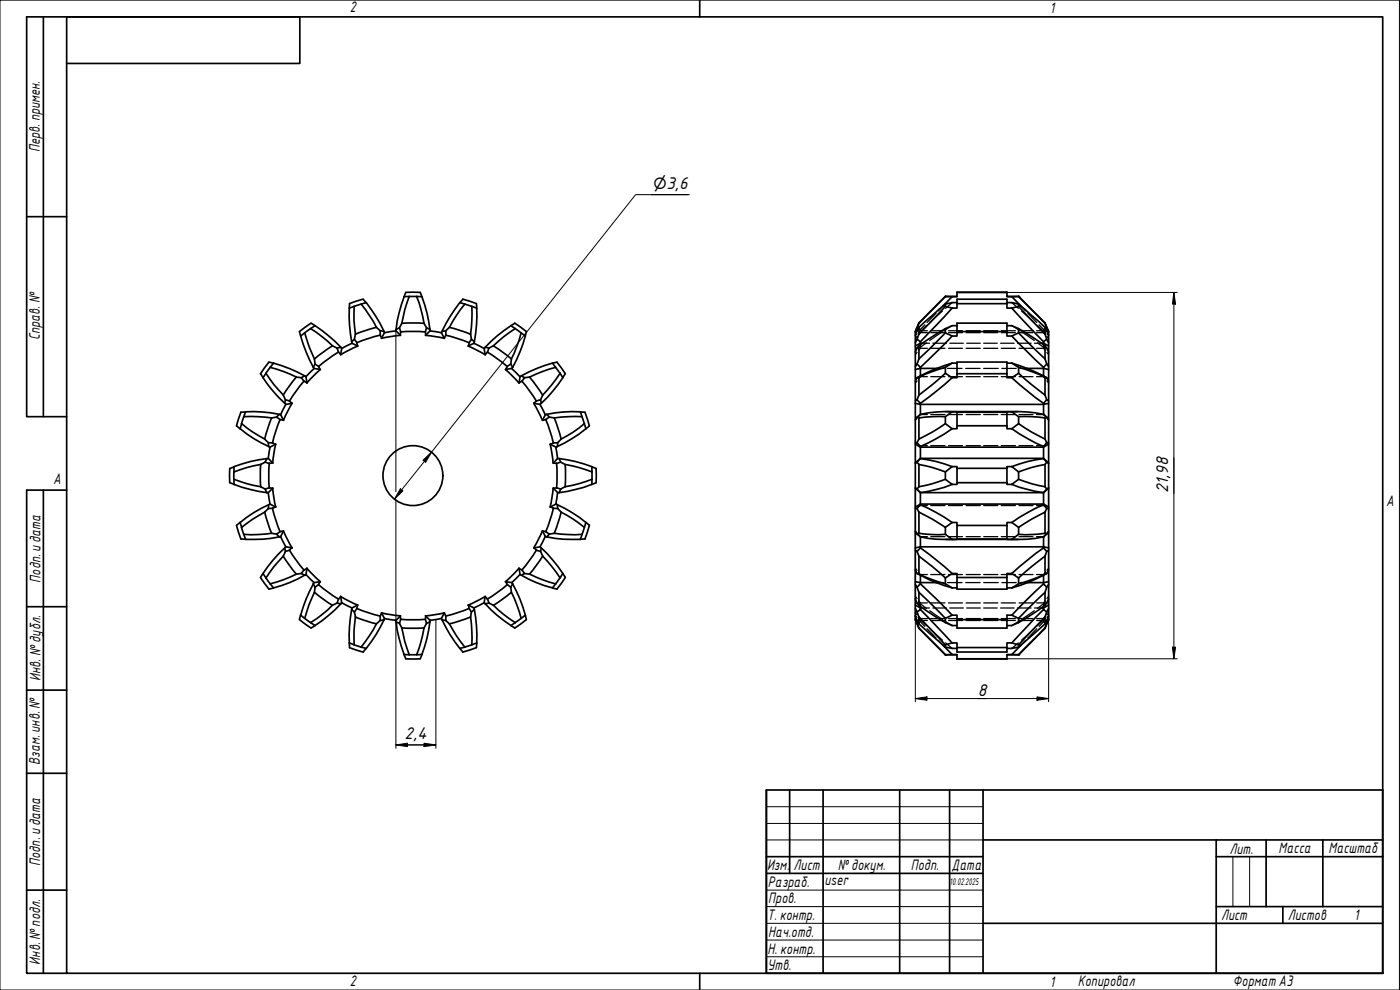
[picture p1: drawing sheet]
<svg xmlns="http://www.w3.org/2000/svg" width="420mm" height="297mm" viewBox="0 0 420 297" stroke-linecap="round" stroke-linejoin="round" font-family="sans-serif">
<g fill="none" stroke="#000" stroke-width=".51">
<path d="M91.4 99.9l1.3 4 1.7 3.8M91.4 99.9l-1.2 .9a45.5 45.5 0 0 0 3.8 9.4l.6-1M93.2 98.6l-1.8 1.3M93.4 97l-3.5 2.5 .3 1.3M93.4 97l1.2 .7M94.6 97.7a47.6 47.6 0 0 1 7.7 6.5M94.6 97.7l-1.4 .9 3.4 2.4 3.2 2.7M104.8 92.4l1.5-.5a34.1 34.1 0 0 0 .4 8.4l-.3 1.5-.9 .7a44 44 0 0 1-.7-10.1zM108.4 91.2l-2.1 .7M109 89.7l-3.5 1.2a1.1 1.1 0 0 0-.7 1.2v.4M109 89.8l.9 1M113 98.2l-1-1.8-3.6-5.2 1.5-.4a45.7 45.7 0 0 1 5.4 8.6"/>
<path d="M113 98.2l1.1 1M113 98.2l-6.4 2.1M114.1 99.2v1.4l-3.9 1.1-3.1 1.1M114.1 99.2l1.2 .2M115.2 99.4l.2 .4M118.8 99.2l1.4 1.4M118.9 98.8l-.1 .4-3.4 .6M119.9 98.3l.4 1.3M120.6 97h6.7M122.8 88.9l-1.5 .1a40.8 40.8 0 0 0-2.4 9.9l1-.6 .7-1.3M122.8 88.9l-1.3 4-.9 4.1M122.8 89h2.2"/>
<path d="M125 88.9l1.4 4 .9 4.1M125 88.9l1.6 .1M126.1 87.7h-4.3l-.5 1.3M126.1 87.7l.5 1.3M126.6 89a40.8 40.8 0 0 1 2.4 9.9l-1-.6M127.3 97l.7 1.3M127.6 99.6l-4.1-.2-3.3 .2-.1 1-5.6 .9 .9-1.7M127.7 99.6l.1 1M128 98.3l-.4 1.3M129.1 98.8v.4l-1.4 1.4 5.6 .9M129.1 99.3l3.3 .5 .9 1.7M132.7 99.4l-.2 .4"/>
<path d="M133.8 99.2v1.4l3.1 .8 3.8 1.4 .8-1M134.9 98.2l6.3 2.1M134.9 98.2l-1.1 1-1.1 .2M138.9 89.7l4.1 1.4 .1 1.4M138.9 89.8l-.9 1M139.5 91.3l2.1 .6M139.5 91.2l-1.5-.4a45.7 45.7 0 0 0-5.3 8.6M139.5 91.2l-2.5 3.5-2.1 3.5M141.6 91.9l1.5 .5a44 44 0 0 1-.7 10.1l-.9-.7-.3-1.5 .4-4.2zM153.4 97.7a41.4 41.4 0 0 0-7.8 6.5M153.4 97.7l1.2 .9M154.5 97l3.5 2.5"/>
<path d="M154.5 97l-1.1 .7M154.6 98.6l1.8 1.3M154.6 98.6l-3.4 2.4-3.1 2.7M156.4 99.9l-1.3 4-1.6 3.8M156.4 99.9l1.3 .9M158 99.5l-.4 1.3M275.2 98.3l-.5 1.3M275.8 96.9a8.2 8.2 0 0 0-1.1 6v79.6a8.2 8.2 0 0 0 1.1 6M275.8 97l-.6 1.3 .4 .2M275.8 96.9v.1M275.8 98.2v2.1M275.8 98.2l-1.1 2.4"/>
<path d="M283.7 99.9l-7.9 7.8M283.7 98.6l-7.9 5.1M283.7 91.2l-7.9 7M283.7 91.9l-7.9 8.4M283.7 88.9l-7.9 8.1M283.7 99.9l2.1 .9M283.7 91.9l2.1 .5M283.7 88.9l2.1 .1M283.7 88.9h3.5M283.7 91.2v.7M283.7 98.6v1.3M283.7 88.9l-7.9 8"/>
<path d="M285.8 92.4l-9.6 10.1M285.8 89l-2.8 2.9M287.2 91.1v1.3h-1.4M287.2 87.7v1.3h-1.4M287.2 99.5v1.3h-1.4M287.2 97.7h-1.4l-2.1 .9M287.2 90.8h-1.4l-2.1 .4M287.2 91.1v-1.3h15v1.3M287.2 99.5v-2.5h15v2.5M287.2 91.1h15M287.2 87.7h15M287.2 99.5h15"/>
<path d="M287.2 87.7h.1M302.2 91.1v1.3h1.5M302.2 87.7v1.3h1.5M302.2 99.5v1.3h1.5M302.2 90.8h1.5l2 .4M302.2 97.7h1.5l2 .9M302.2 87.7h.1M302.2 88.9h3.5M303.7 92.4l9.5 10.1M305.7 91.9l7.9 8.4M305.7 88.9l-2 .1 2.8 2.9M305.7 88.9l7.9 8.1"/>
<path d="M305.7 91.2l7.9 7M305.7 98.6l7.9 5.1M305.7 99.9l7.9 7.8M305.7 91.9l-2 .5M305.7 99.9l-2 .9M305.7 91.2v.7M305.7 98.6v1.3M305.7 88.9l7.9 8M313.6 96.9a8.2 8.2 0 0 1 1.1 6v79.6a8.2 8.2 0 0 1-1.1 6M313.6 97l.5 1.3-.3 .2M313.6 96.9v.1M313.6 98.2v2.1"/>
<path d="M313.6 98.2l1.1 2.4M314.1 98.3l.6 1.3M79.8 112a35.4 35.4 0 0 0 5.2 6.5M79.8 112l-.9 1.3a40.8 40.8 0 0 0 6.6 7.7M81.1 110.2l1-1.2a43.2 43.2 0 0 1 9.3 3.8M81.1 110.2l4.1 1.3 3.8 1.6 1.4 .2M81.1 110.2l-1.3 1.8M82.1 109l-1.4-.4-1.1 1.5-1.4 2 .7 1.2M85 118.5l.7 1.4M85.7 119.9l1.2 .4M85.7 119.9l-.2 1.1M88.9 113.1l-3.9 5.4"/>
<path d="M90.4 113.3l.8 1.1-2.5 3.2-1.8 2.7 .7 .7-2.5 5.1M91.3 114.4l.8 .5M91.4 112.8l-1 .5M91.5 112.8l.3 .2M91.8 113l.3 1.9M94 110.2l.2 .3 1.9 .4-4 4M94.2 110.6l-2.4 2.4M94.4 107.7l.2 1.5M94.6 109.2l1 .8M99.8 103.7l1.4 .7M99.8 103.8l-5.4 3.9M101.5 105.7l-3.3 2.2-2.6 2.1 .5 .8"/>
<path d="M102.3 104.2l.3 .3-.4 1.9M102.3 104.2l-1.1 .2M105.6 102.6v.4l-3 1.6M105.6 103l1.8 .8M106.4 101.8l.7 1.1M107.1 102.9l.2 1M107.3 103.8l-5.1 2.6-.6-.7-.4-1.3M114.1 100.6l.4 .9M133.8 100.6l-.4 .9M140.8 102.9l-.2 1M142.2 103l3.1 1.6M142.2 103l-1.7 .8 5.1 2.6"/>
<path d="M142.3 102.6v.4M145.3 104.5l.3 1.9 .7-.7M145.6 104.2l-.3 .3M146.3 105.7l2.7 1.8 3.2 2.5M146.7 104.4l-.4 1.2M148.1 103.8l5.4 3.9M148.1 103.7l-1.4 .7-1.1-.2M151.7 110.9l4.1 4 .3-1.9M152.3 110l-.6 .9M153.3 109.2l-1.1 .8M153.6 110.6l2.4 2.4M153.8 110.2l-.2 .3-1.9 .4"/>
<path d="M156.5 112.8l-.4 .2M156.5 112.8l.9 .5 1.5-.2M156.6 114.4l-.8 .5M157.4 113.3l-.8 1.1 2.1 2.5 2.3 3.4M157.7 100.8a45.5 45.5 0 0 1-3.8 9.4l-.6-1 .2-1.5M158.9 113.1l3.9 5.4M162.2 119.9l-1.2 .4M165.8 109l1.3-.3 2.6 3.4M166.8 110.2l-1-1.2a43.2 43.2 0 0 0-9.3 3.8M166.8 110.2l-4 1.3-3.9 1.6M166.8 110.2l1.2 1.8M168.1 112l.8 1.3a43.8 43.8 0 0 1-6.5 7.7l-.2-1.1 .7-1.4"/>
<path d="M168.1 112l-2.5 3.4-2.7 3.1M169.6 112.1l-.7 1.2M275.2 109.2l-.5 .8M275.2 101.8l-.5 1.1M275.2 119.9l-.5 .4M275.2 113.3l-.5 1.1M275.2 109.2l1 1M275.2 101.8l1 .7M275.2 119.9l1 1.1M275.8 103.7v4M275.8 113.1v5.4M275.8 103.7l-.6 .7-.5 1.2"/>
<path d="M275.8 107.7l-.6 1.5M275.8 100.3l-.6 1.5M275.8 118.5l-.6 1.4M275.8 113.1l-.6 .2M276.2 110.2v.3l-1.5 .4M276.2 102.5v.9M276.2 112.8l-1 .5M276.9 103h-.7l-1.5 .8M281.1 110.5h-4.9v2.3M283.7 112l-7.9 6.5M283.7 110.2l-3.9 1.3-4 1.6M283.7 112l2.1 1.3"/>
<path d="M283.7 110.2v1.8M285.8 100.8l-9.6 9.4M285.8 113.3l-4.8 4.1-4.8 3.6M285.8 109a55.9 55.9 0 0 0-9.6 3.8M285.8 109l-2.1 1.2M285.8 109h1.4M287.2 112.1v1.2h-1.4M287.2 112.1v-3.5h15v3.5M287.2 112.1h15M302.2 112.1v1.2h1.5M302.2 109h1.5M303.7 109a55.9 55.9 0 0 1 9.5 3.8"/>
<path d="M303.7 113.3l7.1 6 2.4 1.7M303.7 100.8l9.5 9.4M303.7 109l2 1.2M305.7 110.2l3.9 1.3 4 1.6M305.7 112l7.9 6.5M305.7 112l-2 1.3M305.7 110.2v1.8M308.3 110.5h4.9v2.3M312.5 103h.7v.4M313.2 102.5v.5l1.5 .8M313.2 110.2v.3l1.5 .4M313.2 112.8l.9 .5"/>
<path d="M313.6 100.3l.5 1.5-.9 .7M313.6 103.7v4M313.6 113.1v5.4M313.6 103.7l1.1 1.9M313.6 113.1l.5 .2M313.6 118.5l.5 1.4M313.6 107.7l.5 1.5M314.1 101.8l.6 1.1M314.1 113.3l.6 1.1M314.1 119.9l.6 .4M314.1 109.2l.6 .8M314.1 119.9l-.9 1.1"/>
<path d="M314.1 109.2l-.9 1M72.1 128.6a36.2 36.2 0 0 0 8.5 5.4M72.1 128.6l.4-1.5a36.6 36.6 0 0 0 6.9 4.6M72.3 123.7l-1.2 3.5a1.1 1.1 0 0 0 .7 1.2l.3 .3M73.2 125l-.7 2.1M73.7 123.6l-1.4 .1M78.2 139.4v6.6M79.4 131.7l1.1 1.1 .1 1.2M79.6 138.7l1.2 .3-.2 4.1 .2 3.3-1.2 .3M80.5 132.8l1.4 .1M80.5 137.6h-.4M80.7 134l.3 .2"/>
<path d="M81 134.2l1.7-.9-.9 5.6M81 134.2l-.5 3.4 1.4 1.3M81.5 125.4l-2.1 6.4M81.8 132.9l.9 .4M81.9 138.9l-1 .1M83 125.1l1.1 .8 1 .2M83.8 124.3l.4 .1M83.8 124.3a40.3 40.3 0 0 0-10.1-.7l-.5 1.4h4.2l4.1 .4 1.5-.3M83.8 124.3l-.8 .8M84 125.9l-1.4 3.8-.8 3.2M84.2 124.4l.9 1.7M85.4 121l.4 .3"/>
<path d="M85.8 121.3l-1.6 3.1M87.7 121l-1.9 .3M160.2 121l2.6 5.1M160.2 121l1.9 .3M161 120.3l-.8 .7M162.4 121l-.3 .3 1.5 3.1M163.8 125.9l1.1 3 1.2 4 1.3-.1M163.8 125.9l-1 .2M164.1 124.3a39.7 39.7 0 0 1 10.1-.7l.5 1.4h-4.2l-4.1 .4M164.1 124.3l.7 .8 1.6 .3M164.1 124.3l-.4 .1-.9 1.7M164.8 125.1l-1 .8"/>
<path d="M166 138.9l1 .1M166.1 132.9l-.9 .4M166.3 125.4l2.1 6.4M166.8 134.2l.5 3.4M167 139l.2 3.3-.2 4.1M167.2 134l-.3 .2-1.8-.9 .9 5.6M167.4 137.6h.4M167.4 137.5l-1.3 1.4M168.3 138.7l-1.3 .4M168.4 131.7l-1 1.1-.1 1.2M169.6 139.4l-1.3-.7-.5-1.1a41.3 41.3 0 0 1 9.8 2.4l.1 1.6M169.6 139.4l4.1 .9 4 1.3"/>
<path d="M169.6 139.4v6.6M174.2 123.6l1.4 .1M174.7 125l.7 2.1M175.5 123.7l1.4 4.1M175.8 128.6a40 40 0 0 1-8.5 5.4M175.8 128.6l-.4-1.5a34.5 34.5 0 0 1-7 4.6M176.9 127.8l-1.1 .9M274.7 121l1.5 .3v-.3M274.7 133.3l1.5 .9h37v3.3h-37v-3.5M275.2 125.1l-.5 .8M275.2 132.8l-.5 .1M275.2 138.7l-.5 .4"/>
<path d="M275.2 138.7l.6 .7M275.8 131.7l-.6 1.1 1 1.2M275.8 139.4l4 .9 3.9 1.3M275.8 125.4v6.3M275.8 139.4v6.6M276.2 137.6l-1.5 1.3M276.2 124.3l-1 .8 .6 .3M276.2 137.6a39.4 39.4 0 0 1 9.6 2.4M276.2 124.3v-3h37v3M276.2 137.6l-1 1.1M283.7 125h-3.9l-4 .4M283.7 127.1l-3.9 2.6-4 2"/>
<path d="M283.7 127.1l2.1 1.5M283.7 125v2.1M283.8 123.5h21.8M285.8 128.6a53.9 53.9 0 0 1-9.6 5.4M285.8 123.6a36.2 36.2 0 0 0-9.6 .7M285.8 123.6l1.4 .1M285.8 123.6l-2.1 1.4M287.2 127.7v.9h-1.4M287.2 127.7h15M287.2 123.7h15M287.2 123.7v4M302.2 127.7v.9h1.5"/>
<path d="M302.2 123.7v4M303.7 128.6a53.9 53.9 0 0 0 9.5 5.4M303.7 123.6a36.2 36.2 0 0 1 9.5 .7M303.7 123.6l-1.5 .1M303.7 123.6l2 1.4M305.7 127.1l3.9 2.6 4 2M305.7 125h3.9l4 .4M305.7 127.1l-2 1.5M305.7 125v2.1M313.2 137.6l1.5 1.3M313.2 121v.3l1.5-.3M313.2 137.6a39.4 39.4 0 0 0-9.5 2.4"/>
<path d="M313.2 137.6l.9 1.1M313.2 124.3l.9 .8M313.6 131.7l.5 1.1-.9 1.2M313.6 139.4l-4 .9-3.9 1.3M313.6 125.4v6.3M313.6 139.4v6.6M314.1 132.8l.6 .1M314.1 125.1l.6 .8M314.1 138.7l.6 .4M314.1 125.1l-.5 .3M314.1 138.7l-.5 .7M314.7 133.3l-1.5 .9v-.2"/>
<path d="M68.9 140.5v4.4M69 144.8l1.3 .5M70.2 141.6v2.2M70.2 140a40.8 40.8 0 0 1 9.9-2.4l-.5 1.1-1.4 .7a37.4 37.4 0 0 0-8 2.2zM70.3 140.1l-1.3 .5M71 157.6l1.3 4.1M72.1 156.7l-1.1 .9M72.5 158.3l.6 2.1M78.2 146a37.4 37.4 0 0 1-8-2.2v1.5a45.3 45.3 0 0 0 9.9 2.5l-.5-1.1M78.2 146l1.4 .7M79.4 153.6l2.1 6.4M79.4 153.7l-3.5 2.1-3.4 2.4-.4-1.4"/>
<path d="M80.1 147.8h.4M80.5 147.8l.5 3.4M80.5 152.6l-1.1 1.1M80.6 151.4a36.2 36.2 0 0 0-8.5 5.4M80.6 151.4l-.1 1.2M80.9 146.4l1 .1M81 151.2l-.3 .2M81.8 152.5l1.1 4 1.1 3M81.8 146.5l.9 5.6-1.7-.9M81.9 146.5l-1.4 1.3M81.9 152.5l-1.4 .1M82.7 152.1l-.9 .4"/>
<path d="M85.1 159.3l2.6 5.1M85.1 159.3l-1 .2-1.1 .8M85.1 159.3l-.9 1.7M162.8 159.3l-2.6 5.1 1.9-.3M162.8 159.3l.9 1.7 .4 .1M162.8 159.3l1 .2M163.8 159.5l1 .8M165.2 152.1l.9 .4M166 146.5l-.9 5.6 1.8-.9 .3 .2M166.1 146.5l1.3 1.3h.4M167 146.4l1.3 .3M167 146.4l-1 .1"/>
<path d="M167.3 151.4a40 40 0 0 1 8.5 5.4M167.3 151.4l.1 1.2 1 1.1M167.3 147.8l-.5 3.4M167.4 152.6l-1.3-.1-.9 3.2-1.4 3.8M168.4 153.7a38.2 38.2 0 0 1 7 4.5l.4-1.4M168.4 153.7l-2.1 6.3M175.4 158.3l-.7 2.1M175.8 156.7l1.1 .9M176.9 157.6l-1.4 4.1M177.6 145.3a46.1 46.1 0 0 1-9.8 2.5l.5-1.1 1.3-.7M177.6 140.1l1.3 .5M177.7 141.6v2.2"/>
<path d="M177.7 143.8l-4 1.3-4.1 .9M177.7 143.8l-.1 1.5M178.9 144.8l-1.3 .5M178.9 140.6v4.3M274.7 146.5l1.5 1.3M274.7 146.4l.5 .3M274.7 152.5l.5 .1M274.7 159.5l.5 .8M275.2 146.7l1 1.1M275.8 153.7l4 2.1 3.9 2.4M275.8 153.7v6.3M275.8 146l-.6 .7"/>
<path d="M276.2 147.8v3.4l-1.5 .9M276.2 151.4a53.9 53.9 0 0 1 9.6 5.4M276.2 151.4l-1 1.2 .6 1.1M276.2 151.4v-.2h37l1.5 .9M276.2 147.8h37M283.7 143.8l-3.9 1.3-4 .9M283.7 143.8l2.1 1.5M283.7 141.6v2.2M283.7 158.2v2.1M285.8 145.3a43.9 43.9 0 0 1-9.6 2.5M285.8 156.8h1.4v.9M285.8 140h1.4v.5"/>
<path d="M285.8 140l-2.1 1.6M285.8 156.8l-2.1 1.4M287.2 144.8v.5h-1.4M287.2 157.7h15M287.2 144.8h15M287.2 140.5h15M287.2 140.5v4.3M287.2 157.7v4M302.2 144.8v.5h1.5M302.2 140.5v4.3M302.2 157.7v4M303.7 145.3a43.9 43.9 0 0 0 9.5 2.5"/>
<path d="M303.7 156.8h-1.5v.9M303.7 140h-1.5v.5M303.7 140l2 1.6M303.7 156.8l2 1.4M305.7 143.8l3.9 1.3 4 .9M305.7 143.8l-2 1.5M305.7 141.6v2.2M305.7 158.2v2.1M313.2 151.4a53.9 53.9 0 0 0-9.5 5.4M313.2 147.8v3.6M313.2 151.4l.9 1.2M313.6 153.7l-4 2.1-3.9 2.4"/>
<path d="M313.6 153.7v6.3M313.6 146l.5 .7M314.1 146.7l-.9 1.1M314.1 152.6l-.5 1.1M314.7 146.5l-1.5 1.3M314.7 146.4l-.6 .3M314.7 152.5l-.6 .1M314.7 159.5l-.6 .8M72.3 161.7l1.4 .1M73.2 160.3l.5 1.5a40.3 40.3 0 0 0 10.1-.7M78.9 172.1l-.7 1.2 2.1 3a1.09 1.09 0 0 0 1.5 .2l.3-.1M79.8 173.4l1.3 1.8"/>
<path d="M81.1 175.2l1 1.2M83 160.3l-1.5-.3-4.1 .4-4.2-.1M83 160.3l.8 .8M84.2 161l-.4 .1M84.2 161l1.6 3.1M85 166.9l3.9 5.4M85 166.9a35.4 35.4 0 0 0-5.2 6.5l-.9-1.3M85.7 165.5l-.2-1.1a40.8 40.8 0 0 0-6.6 7.7M85.7 165.5l-.7 1.4M85.8 164.1l-.4 .2M85.8 164.1l1.9 .3M86.9 165.1l2.2 3.4 2.1 2.5"/>
<path d="M86.9 165.1l-1.2 .4M87.6 164.3l-.7 .7M90.4 172.1l-1.4 .2-3.8 1.6-4.1 1.3M90.4 172.1l1 .5a36.1 36.1 0 0 1-9.3 3.8M91.2 171l-.8 1.1M91.8 172.4l2.4 2.4M91.8 172.4l-.4 .2M92.1 170.5l4 4M92.1 170.5l-.8 .5M92.1 170.5l-.3 1.9M94 175.2a42 42 0 0 0-3.8 9.4l1.2 .9M94 175.2l.6 1"/>
<path d="M94.2 174.8l-.2 .4M94.4 177.7l5.4 3.9M94.4 177.7l-1.7 3.8-1.3 4M94.6 176.2l-.2 1.5M95.6 175.4l3.2 2.5 2.7 1.8M95.6 175.4l-1 .8M96.1 174.5l-.5 .9M96.1 174.5l-1.9 .3M101.6 179.7l-.4 1.3M101.6 179.7l.7-.7 .3 1.9-.3 .3M102.2 179l5.1 2.6M145.6 178.9l-.3 2"/>
<path d="M145.6 179l-5.1 2.6 1.7 .8M146.3 179.7l.4 1.3M151.7 174.5l1.9 .3M151.7 174.5l.6 .9 1 .8M152.2 175.4l-3.2 2.6-2.7 1.7-.7-.7M153.5 177.7l-5.4 3.9M153.5 177.7l-.2-1.5 .6-1a42 42 0 0 1 3.8 9.4M153.5 177.7l1.6 3.8 1.3 4M153.6 174.8l.2 .4M155.8 170.5l.8 .5M156 172.4l-2.4 2.4M156.1 172.4l.3 .2"/>
<path d="M156.1 172.4l-.3-1.9-4.1 4M157.4 172.1l-.9 .5a36.1 36.1 0 0 0 9.3 3.8M157.4 172.1l1.5 .2M158.9 172.3l3.9 1.6 4 1.3-1 1.2M160.2 164.3l.8 .7M162.2 165.5l-1.2-.4-1.8 2.7-2.6 3.2 .8 1.1M162.8 166.9l-3.9 5.4M163.6 161l-1.5 3.1 .3 .2M166.4 160l-1.6 .3-.7 .8M166.4 160l4.1 .4 4.2-.1M168 173.4l-1.3 1.8M168.9 172.1l.8 1.2-1.1 1.5-1.5 2-1.3-.4"/>
<path d="M168.9 172.1a43.8 43.8 0 0 0-6.5-7.7l-.2 1.1 .7 1.4 2.7 3.1 2.5 3.4M168.9 172.1l-.8 1.3M174.7 160.3l-.5 1.5a39.7 39.7 0 0 1-10.1-.7M175.6 161.7l-1.4 .1M274.7 164.4l1.5-.3v.3M274.7 179.7l.5 1.3 .6 .6M274.7 175.4l.5 .8M274.7 174.5l1.5 .3h4.9M274.7 171l.5 1.1M274.7 165.1l.5 .4M275.2 172.1l1 .5M275.2 176.2l.6 1.5"/>
<path d="M275.2 172.1l.6 .2M275.2 165.5l.6 1.4M275.8 177.7l7.9 7.8M275.8 172.3l4 1.6 3.9 1.3M275.8 166.9l7.9 6.5M275.8 160l4 .4 3.9-.1M275.8 160l-.6 .3 1 .8M275.8 166.9v5.4M275.8 177.7v3.9M276.2 161.1a36.2 36.2 0 0 0 9.6 .7M276.2 175.2l9.6 9.4M276.2 172.6a44.7 44.7 0 0 0 9.6 3.8"/>
<path d="M276.2 164.4l4.8 3.6 4.8 4.1M276.2 161.1v3h37v-3M276.2 172.6v2.6M276.2 175.2l-1 1M276.2 164.4l-1 1.1M283.7 175.2l2.1 1.2M283.7 160.3l2.1 1.5M283.7 173.4v1.8M283.8 161.8h21.8M285.8 172.1h1.4v1.2M285.8 172.1l-2.1 1.3M285.8 176.4h1.4"/>
<path d="M287.2 161.7l-1.4 .1M287.2 173.3v3.5h15v-3.5M287.2 161.7h15M287.2 173.3h15M302.2 161.7l1.5 .1M302.2 176.4h1.5M303.7 172.1h-1.5v1.2M303.7 172.1l2 1.3M305.7 160.3l-2 1.5M305.7 175.2l-2 1.2M305.7 173.4v1.8M313.2 164.4v-.3l1.5 .3"/>
<path d="M313.2 161.1a36.2 36.2 0 0 1-9.5 .7M313.2 164.4l-2.4 1.7-7.1 6M313.2 172.6a44.7 44.7 0 0 1-9.5 3.8M313.2 175.2l-9.5 9.4M313.2 172.6v2.6M313.2 164.4l.9 1.1M313.2 175.2l.9 1M313.6 160l-4 .4-3.9-.1M313.6 177.7l-7.9 7.8M313.6 166.9l-7.9 6.5M313.6 172.3l-4 1.6-3.9 1.3M313.6 166.9v5.4"/>
<path d="M313.6 177.7v3.9M313.6 160l.5 .3M314.1 160.3l-.9 .8M314.1 176.2l-.5 1.5M314.1 165.5l-.5 1.4M314.1 172.1l-.5 .2M314.1 172.1l-.9 .5M314.7 179.7l-1.1 1.9M314.7 175.4l-.6 .8M314.7 165.1l-.6 .4M314.7 171l-.6 1.1M314.7 174.5l-1.5 .3h-4.9"/>
<path d="M89.9 185.9l3.4 2.5M90.2 184.5l-.3 1.4M91.4 185.5l1.8 1.3M93.2 186.8a35.4 35.4 0 0 0 6.6-5.2l1.4-.6 1.1 .2a44 44 0 0 1-7.7 6.5M93.2 186.8l1.4 .9M94.5 187.7l-1.1 .7M102.6 180.8l3 1.6v.4M104.8 192.9l.1 1.4M104.9 194.3l4.1 1.4M105.5 182.9a43.8 43.8 0 0 0-.7 10M105.5 182.9l.9 .7M105.6 182.4l1.7-.9-.2 1-.7 1.1"/>
<path d="M106.3 193.5l2.1 .7M106.4 183.6l.3 1.5a34.8 34.8 0 0 0-.4 8.4l-1.5-.6M106.6 185.1l6.4 2.1M107.1 182.6l3.8 1.4 3.2 .8v1.4M109.9 194.6l-.9 1M113 187.2l-2.1 3.5-2.5 3.5 1.5 .3M114.1 186.2l-1.1 1M114.5 183.9l-.4 .9M115.3 186a42.7 42.7 0 0 1-5.4 8.5M115.3 186l-1.2 .2M115.4 185.6l3.4 .6 .1 .4M119.9 187.1l-1-.6a40.8 40.8 0 0 0 2.4 9.9l1.5 .1"/>
<path d="M119.9 187.1l.7 1.3M120.2 184.8l-1.4 1.4M120.3 185.8l-.4 1.3M120.6 188.4h6.7M120.6 188.4l.9 4.1 1.3 4M121.3 196.4l.5 1.3h4.3M122.8 196.4h2.2M126.6 196.4l-1.6 .1M126.6 196.4l-.5 1.3M127.3 188.4l-.9 4.1-1.4 4M127.6 185.8l-4.1 .2-3.3-.2-.1-1-5.6-.9 .9 1.7-.2 .4M127.6 185.8l.4 1.3"/>
<path d="M127.8 184.8l-.1 1M128 187.1l1-.6a40.8 40.8 0 0 1-2.4 9.9M128 187.1l-.7 1.3M132.5 185.6l.2 .4M132.7 186a42.7 42.7 0 0 0 5.3 8.5l1.5-.3M132.7 186l1.1 .2M133.3 183.9l-5.6 .9 1.4 1.4v.4M133.3 183.9l-.9 1.7-3.3 .5M133.4 183.9l.4 .9M133.8 186.2l1.1 1M134.9 187.2l2.1 3.5 2.5 3.5M138 194.6l.9 1"/>
<path d="M140.6 181.5l.2 1M141.2 185.1l-6.3 2.1M141.2 185.1l.4 4.2v4.2M141.5 183.6l-.8-1-3 1.1-4 1.1 .1 1.4M141.5 183.6l.9-.7a43.8 43.8 0 0 1 .7 10M141.5 183.6l-.3 1.5M141.6 193.5l-2.1 .7M142.3 182.4v.4M143 194.3l-4.2 1.4M143.1 192.9l-1.5 .6M143.1 192.9l-.1 1.4M145.3 180.8l-3.1 1.6"/>
<path d="M145.3 180.9l.3 .3M146.7 181l-1.1 .2a38.7 38.7 0 0 0 7.8 6.5M146.7 181l1.4 .6a35.4 35.4 0 0 0 6.5 5.2M153.3 187.7l1.2 .7M154.6 186.8l-1.2 .9M156.4 185.5l-1.8 1.3M157.6 184.5l.4 1.4M157.7 184.6l-1.3 .9M158 185.9l-3.5 2.6M274.7 181.5l1.5 .9v-.5M274.7 182.5l.5 1.1M274.7 184.8l1.1 2.4"/>
<path d="M274.7 185.8l.5 1.3M275.6 186.9l-.4 .2 .6 1.3M275.8 181.6l7.9 5.2M275.8 185.1l7.9 8.4M275.8 187.2l7.9 7M275.8 188.4l7.9 8.1M275.8 185.1v2.1M275.8 188.4v.1M275.8 188.5l7.9 8M276.2 182.9l9.6 10M276.2 182.9l-1 .7 .6 1.5M276.9 182.4h-.7v.5"/>
<path d="M283 193.5l2.8 2.9M283.7 186.8l2.1 .9h1.4M283.7 194.2l2.1 .3h1.4M283.7 196.5h3.5M283.7 185.5v1.3M283.7 193.5v.7M285.8 192.9h1.4v1.4M285.8 184.6h1.4v1.3M285.8 196.4h1.4v1.3M285.8 184.6l-2.1 .9M285.8 192.9l-2.1 .6M285.8 196.4l-2.1 .1"/>
<path d="M287.2 194.3v1.3h15v-1.3M287.2 197.7h15M287.2 194.3h15M287.2 185.9h15M302.2 196.5h3.5M303.7 192.9h-1.5v1.4M303.7 196.4h-1.5v1.3M303.7 184.6l2 .9M303.7 192.9l2 .6M303.7 184.6h-1.5v3.9h-15v-2.6M305.7 186.8l-2 .9h-1.5M305.7 194.2l-2 .3h-1.5"/>
<path d="M305.7 185.5v1.3M305.7 193.5v.7M306.5 193.5l-2.8 2.9 2 .1M313.2 182.9l-9.5 10M313.2 181.9v1M313.2 182.9l.9 .7M313.6 181.6l-7.9 5.2M313.6 185.1l-7.9 8.4M313.6 188.4l-7.9 8.1M313.6 187.2l-7.9 7M313.6 185.1v2.1M313.6 188.4v.1"/>
<path d="M313.6 188.5l-7.9 8M313.8 186.9l.3 .2M314.1 183.6l-.5 1.5M314.1 187.1l-.5 1.3M314.7 182.5l-.6 1.1M314.7 181.5l-1.5 .9h-.7M314.7 184.8l-1.1 2.4M314.7 185.8l-.6 1.3"/>
<circle cx="123.9" cy="142.7" r="9"/>
</g>
<g fill="#000">
<circle cx="276.2" cy="124.4" r=".19"/>
<circle cx="276.2" cy="124.3" r=".19"/>
<circle cx="313.2" cy="124.3" r=".19"/>
<circle cx="313.2" cy="124.4" r=".19"/>
<circle cx="276.2" cy="161.1" r=".19"/>
<circle cx="276.2" cy="161" r=".19"/>
<circle cx="313.2" cy="161.1" r=".19"/>
</g>
<g fill="none" stroke="#000" stroke-width=".38">
<path d="M275.2 99.2l.3 .1M275.6 98.5l.2 .1M276 98.7l.2 .2M276.2 98.9v.1M276.2 99.1v.5M276.2 99.7v.1M276.2 99.8l-.5 .6M276.2 99.8h2.1M277.6 97.5l-1.4 1.4M278.1 97.6l-1.9 1.8h-.4M278.3 99.2h-2.1l-.5 .5M279.3 99.2h4.3"/>
<path d="M279.3 99.8h4.3M280.9 94l-2.7 2.8M282.8 93.3l-3.8 3.5M282.8 99.6l-3.8 2.6M283 91.9l-1.4 1.4M284.7 99.2h4.2M284.7 99.8h4.2M285.8 90.8l-2 1.7M285.8 97.7l-2 1.2M289.9 99.2h4.3M289.9 99.8h4.3M295.2 99.2h4.3"/>
<path d="M295.2 99.8h4.3M300.5 99.2h4.2M300.5 99.8h4.2M303.7 90.8l1.9 1.7M303.7 97.7l1.9 1.2M305.8 99.2h4.2M305.8 99.8h4.2M306.5 91.9l1.3 1.4M306.6 93.3l3.8 3.5M306.6 99.6l3.8 2.6M308.5 94l2.6 2.8M311.1 99.2h2.1l.5 .5"/>
<path d="M311.1 99.8h2.1M311.3 97.6l1.9 1.8h.3M311.8 97.5l1.4 1.4M313.2 98.9v.1M313.2 99.1v.5M313.2 99.7v.1M313.2 99.8l.5 .6M313.4 98.7l-.2 .2M313.8 98.5l-.2 .1M314.1 99.2l-.3 .1M275.2 105.8l-.5 .6M275.2 100.2l-.5 .4"/>
<path d="M275.2 114.3l-.5 .6M275.2 101l-.5 .5M275.5 104.4h-.3M276.2 103.4v.3M276.2 103.9v.4M276.2 104.4v.1M276.2 112.8v.2M276.2 104.5l-.5 .6M276.2 113l-.5 .7M276.2 113h2.1M276.2 104.5h2.1M276.9 103h2.1"/>
<path d="M278.1 102.9l-2.3 1.4M279.3 113h4.3M279.3 104.5h4.3M280 103h4M281.1 110.5h2.2M284.4 110.5h4.3M284.7 113h4.2M284.7 104.5h4.2M285.1 103h4M289.8 110.5h4.3M289.9 113h4.3M289.9 104.5h4.3"/>
<path d="M290.1 103h4.1M295.2 103h4.1M295.2 113h4.3M295.2 110.5h4.4M295.2 104.5h4.3M300.3 103h4.1M300.5 113h4.2M300.5 104.5h4.2M300.7 110.5h4.3M305.4 103h4M305.8 113h4.2M305.8 104.5h4.2"/>
<path d="M306.1 110.5h2.2M310.5 103h2M311.1 113h2.1M311.1 104.5h2.1M311.3 102.9l2.2 1.4M313.2 112.8l.5 .9M313.2 104.4l.5 .7M313.2 103.4v.3M313.2 103.9v.4M313.8 104.4h.3M314.2 100.2l.5 .4M314.2 101l.5 .5"/>
<path d="M314.2 114.3l.5 .6M314.2 105.8l.5 .6M274.7 132.2l.2 .8M275.2 125.5l-.5 .6M275.5 133.5l.7 .2h2.1M278.3 124.4h-2.1l-.5 .6M279.3 124.4h4.3M279.3 133.7h4.3M284.7 124.4h4.2M284.7 133.7h4.2M289.9 124.4h4.3M289.9 133.7h4.3"/>
<path d="M295.2 124.4h4.3M295.2 133.7h4.3M300.5 124.4h4.2M300.5 133.7h4.2M305.8 124.4h4.2M305.8 133.7h4.2M311.1 124.4h2.1l.5 .6M313.9 133.5l-.7 .2h-2.1M314.2 125.5l.5 .6M314.7 132.2l-.2 .8M274.7 159.3l.5 .6M274.9 152.4l-.2 .8"/>
<path d="M278.3 151.7h-2.1l-.7 .2M279.3 151.7h4.3M284.7 151.7h4.2M289.9 151.7h4.3M295.2 151.7h4.3M300.5 151.7h4.2M305.8 151.7h4.2M311.1 151.7h2.1l.7 .2M314.5 152.4l.2 .8M314.7 159.3l-.5 .6M274.7 178.9l.5 .7M274.7 170.5l.5 .6"/>
<path d="M275.7 171.8l.5 .6M275.7 160.5l.5 .5h2.1M276.2 172.4v.2M276.2 172.4h2.1M279.3 161h4.3M279.3 172.4h4.3M281.1 174.8h2.2M284.4 174.8h4.3M284.7 161h4.2M284.7 172.4h4.2M289.8 174.8h4.3M289.9 161h4.3"/>
<path d="M289.9 172.4h4.3M295.2 161h4.3M295.2 174.8h4.4M295.2 172.4h4.3M300.5 161h4.2M300.5 172.4h4.2M300.7 174.8h4.3M305.8 161h4.2M305.8 172.4h4.2M306.1 174.8h2.2M313.2 172.5v.1M313.7 160.5l-.5 .5h-2.1"/>
<path d="M313.7 171.8l-.5 .7-2.1-.1M314.7 170.5l-.5 .6M314.7 178.9l-.5 .7M274.7 183.9l.5 .6M274.7 184.8l.5 .4M275.2 181h.3M275.5 186.1l-.3 .1M275.7 185.7l.5 .5v-.3M275.7 180.3l.5 .6M275.7 185l.5 .6M275.8 186.7l-.2 .2M275.8 186h.4l1.9 1.8"/>
<path d="M275.8 181.1l.4 .1M276.2 180.9v.1M276.2 181.1v.3M276.2 181.7v.2M276.2 185.6v.1M276.2 186.4v.1M276.2 186.5l1.4 1.4M276.2 181.2l1.9 1.3M276.2 186.5l-.2 .2M276.2 185.6h2.1M276.2 180.9h2.1M276.9 182.4h2.1"/>
<path d="M278.2 188.6l2.7 2.8M278.3 186.2l-2.1 .1M279 188.6l3.8 3.5M279 183.2l3.8 2.7M279.3 186.2h4.3M279.3 185.6h4.3M279.3 180.9h4.3M280 182.4h4M281.6 192.1l1.4 1.4M283.8 192.9l2 1.6M283.8 186.5l2 1.2M284.7 186.2h4.2"/>
<path d="M284.7 185.6h4.2M284.7 180.9h4.2M285.1 182.4h4M289.9 186.2h4.3M289.9 185.6h4.3M289.9 180.9h4.3M290.1 182.4h4.1M295.2 182.4h4.1M295.2 186.2h4.3M295.2 185.6h4.3M295.2 180.9h4.3M300.3 182.4h4.1"/>
<path d="M300.5 186.2h4.2M300.5 185.6h4.2M300.5 180.9h4.2M305.4 182.4h4M305.6 186.5l-1.9 1.2M305.6 192.9l-1.9 1.6M305.8 186.2h4.2M305.8 185.6h4.2M305.8 180.9h4.2M307.8 192.1l-1.3 1.4M310.4 183.2l-3.8 2.7M310.4 188.6l-3.8 3.5"/>
<path d="M310.5 182.4h2M311.1 185.6h2.1M311.1 180.9h2.1M311.1 188.6l-2.6 2.8M313.2 180.9v.1M313.2 181.1v.3M313.2 181.7v.2M313.2 185.9v.4M313.2 186.4v.1M313.2 181.2l-1.9 1.3M313.2 186.5l.2 .2M313.2 186.5l-1.4 1.4"/>
<path d="M313.5 181.1l-.3 .1M313.5 186h-.3l-1.9 1.8M313.6 186.7l.2 .2M313.7 185l-.5 .7M313.7 185.7l-.5 .5h-2.1M313.7 180.3l-.5 .6M313.8 186.1l.3 .1M314.1 181h-.3M314.7 184.8l-.5 .4M314.7 183.9l-.5 .6"/>
</g>
<g fill="#000">
<circle cx="283.7" cy="88.9" r=".25"/>
<circle cx="305.7" cy="88.9" r=".25"/>
<circle cx="283.7" cy="196.5" r=".25"/>
<circle cx="305.7" cy="196.5" r=".25"/>
</g>
<path d="M20 5.1h395v286.9h-395zM210 0v5.1M210 292v5" fill="none" stroke="#000" stroke-width=".51"/>
<path d="M0 0h420v297h-420z" fill="none" stroke="#000" stroke-width=".3"/>
<g fill="none" stroke="#000" stroke-width=".51">
<path d="M230 237h185v55h-185zM237 237v25.1M247 237v55M270 237v55M285 237v55M295 237v55M230 257h65M295 252h120M365 257h50M365 252v40M380 252v20M397 252v20"/>
<path d="M230 262.1h65M295 277h120M365 272h50M385 272v5"/>
</g>
<path d="M230 242h65M230 247.1h65M230 252h65M370 257v15M375 257v15M230 267.1h65M230 272h65M230 277h65M230 282.1h65M230 287.1h65" fill="none" stroke="#000" stroke-width=".3"/>
<path d="M13 5.1v119.9M20 19h70v-13.9h-82v119.9h12M8 65h12M13 147.1v144.9M20 147.1h-12v144.9h12M8 182h12M8 207.1h12M8 232h12M8 267.1h12" fill="none" stroke="#000" stroke-width=".51"/>
<g fill="none" stroke="#000" stroke-width=".3">
<path d="M195.5 58.4h10.9M206.9 58.4h-16.1l-72.4 91.4M118.8 99.2v48.4M302.2 87.7h51.1M352.3 87.7l.5 3.5h-.9zM352.3 87.7v110M126.9 138.1l2.6-2.5-1.7 3.1zM118.8 150v74.5M120.1 146.7l.8 .6-2.5 2.5zM274.7 146.4v64.2M314.7 146.4v64.2M130.8 185.9v38.6"/>
<path d="M302.2 197.7h51.1M351.9 194.2h.9l-.5 3.5zM274.7 209.6l3.5-.5v1zM274.7 209.6h40M311.2 209.1l3.5 .5-3.5 .5zM118.8 223.5l3.5-.5v1zM118.8 223.5h12M127.3 223l3.5 .5-3.5 .5z"/>
</g>
<path d="M352.3 87.7l.5 3.5h-.9zM126.9 138.1l2.6-2.5-1.7 3.1zM120.1 146.7l.8 .6-2.5 2.5zM351.9 194.2h.9l-.5 3.5zM274.7 209.6l3.5-.5v1zM311.2 209.1l3.5 .5-3.5 .5zM118.8 223.5l3.5-.5v1zM127.3 223l3.5 .5-3.5 .5z" fill="#000"/>
<g font-size="4.9">
<text x="195.5" y="56.7">⌀3,6</text>
<text x="350.6" y="148.1" transform="rotate(-90 350.6 148.1)">21,98</text>
<text x="293.4" y="208.7">8</text>
<text x="121.4" y="221.7">2,4</text>
</g>
<g font-size="4.4">
<text x="105" y="3.7">2</text>
<text x="315" y="3.8">1</text>
<text x="11.9" y="45.6" transform="rotate(-90 11.9 45.6)">Перв. примен.</text>
<text x="12" y="102.2" transform="rotate(-90 12 102.2)">Справ. №</text>
<text x="16" y="145.2">A</text>
<text x="416" y="151.7">A</text>
<text x="12.2" y="174.8" transform="rotate(-90 12.2 174.8)">Подп. идата</text>
<text x="12.2" y="204.3" transform="rotate(-90 12.2 204.3)">Инв. №дубл.</text>
<text x="12" y="229.5" transform="rotate(-90 12 229.5)">Взам. инв. №</text>
<text x="369" y="256.1">Лит.</text>
<text x="383.7" y="256.1">Масса</text>
<text x="398.7" y="256.1">Масштаб</text>
<text x="12.1" y="259.8" transform="rotate(-90 12.1 259.8)">Подп. идата</text>
<text x="230.2" y="261.1">Изм.</text>
<text x="238.2" y="261.1">Лист</text>
<text x="251.5" y="261">№докум.</text>
<text x="273.4" y="261.2">Подп.</text>
<text x="285.6" y="261.2">Дата</text>
<text x="230.4" y="266.1">Разраб.</text>
<text x="247.4" y="265.7">user</text>
<text x="230.6" y="271.1">Пров.</text>
<text x="230.3" y="276.1">Т. контр.</text>
<text x="230.5" y="281.1">Нач.отд.</text>
<text x="366.5" y="276.1">Лист</text>
<text x="386.5" y="276.1">Листов</text>
<text x="406.4" y="276">1</text>
<text x="230.4" y="286.1">Н. контр.</text>
<text x="12.1" y="289.4" transform="rotate(-90 12.1 289.4)">Инв. №подл.</text>
<text x="230.3" y="291.1">Утв.</text>
<text x="105" y="295.9">2</text>
<text x="315" y="296.1">1</text>
<text x="323.5" y="295.8">Копировал</text>
<text x="370" y="295.8">Формат А3</text>
</g>
<text font-size="2.8" x="285" y="265.5">10.02.2025</text>
</svg>
